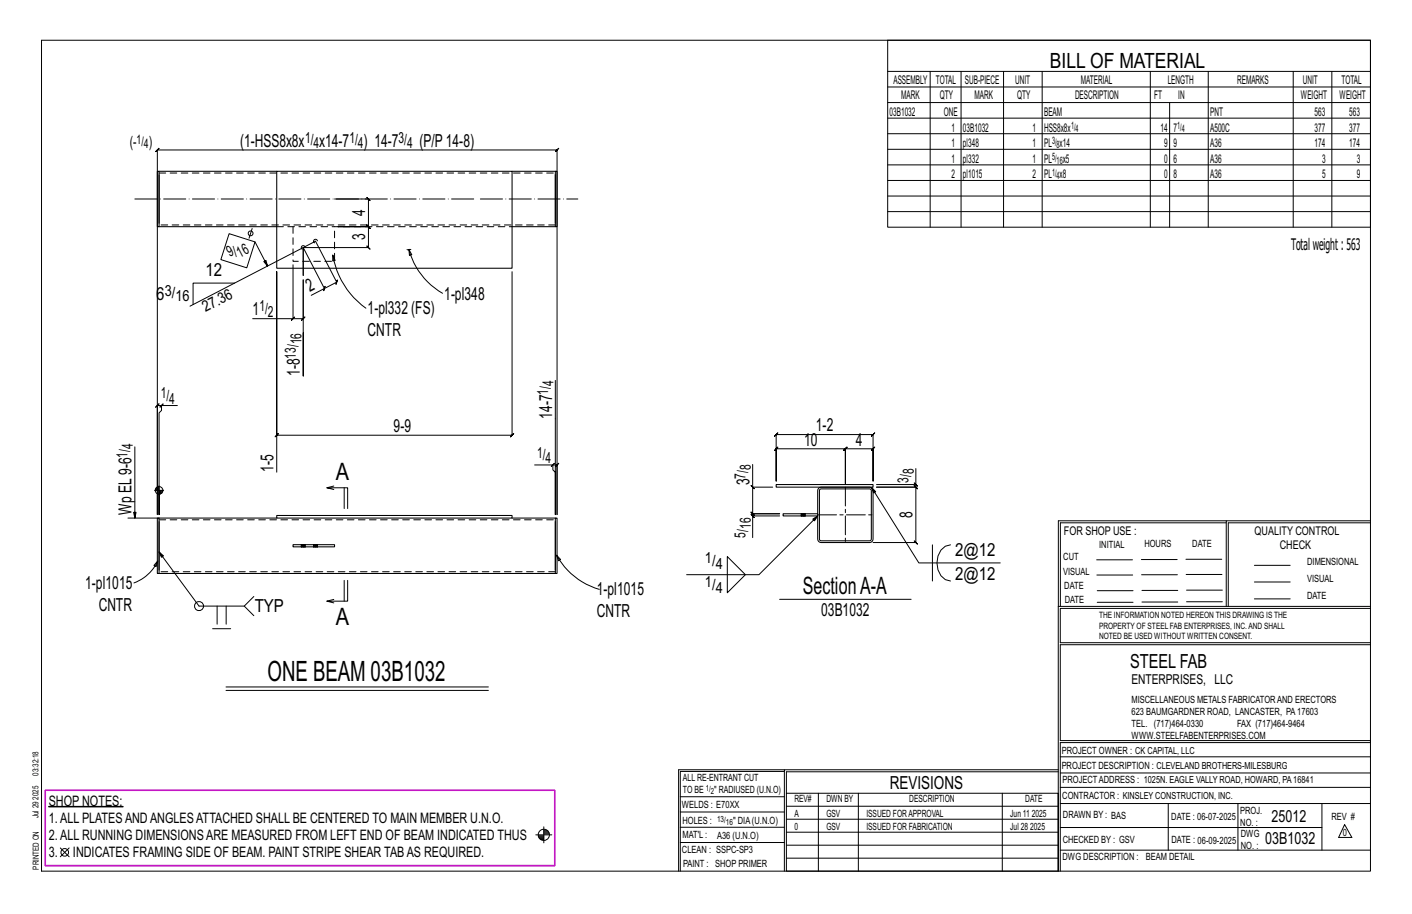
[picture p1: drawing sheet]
<svg xmlns="http://www.w3.org/2000/svg" width="432mm" height="279mm" viewBox="0 0 432 279" stroke-linecap="round" stroke-linejoin="round" font-family="sans-serif">
<path d="M14.9 246.5h22.7v.2h-22.7z" fill="#000" stroke="#000" stroke-width=".31"/>
<g fill="none" stroke="#000" stroke-width=".31">
<path d="M12.7 12.3h406.4v254h-406.4zM271.5 12.3h147.6v57.2h-147.6zM271.5 21.8h147.6M271.5 26.6h147.6M271.5 31.4h147.6M271.5 36.1h147.6M284.5 21.8v47.7M293.9 21.8v47.7M306.9 21.8v47.7M318.7 21.8v47.7M351.8 21.8v47.7M357.7 31.4v38.1"/>
<path d="M369.5 21.8v47.7M395.5 21.8v47.7M407.3 21.8v47.7M271.5 40.9h147.6M271.5 45.6h147.6M271.5 50.4h147.6M271.5 55.2h147.6M271.5 59.9h147.6M70.1 71.4l7.9 2.5-2.5 8-8-2.5zM77.1 69.9l-.9 2.9M78 73.9l3.8 7.4-1.1-1.4 .6-.3 .5 1.7M101.8 78l.7 1.6-.7 .2z"/>
<path d="M101.8 78a25 25 0 0 0 10.1 16.2M102.3 60.8h10.4l-.5-.5 1 1-.5-.5v8.5l-.5-.5 1 1-.5-.5h-9.3h9.3l-.5-.5 1 1-.5-.5v6.4l-.5-.5 1 1-.5-.5h-20v8.5v-8.5l6.5 12.5-4 2.1M124.5 76.3h.6M125.1 76.3l.8 1.6-.7 .2zM125.1 76.3a22 22 0 0 0 10.2 13.4M125.1 76.3h.5M271.5 64.7h147.6M71.7 86.5h-12.7v6.6M89.6 97.4l-.5 .5 1-1zM89.6 80.9v16.5h-12.3M89.6 97.4h3.1l-.5 .5 1-1-.5 .5v-11.8v29.3v-13.1M99.2 88.2l3.8-1.9-.3 .6 .5-1.3-.2 .7-6.5-12.6-38.4 19.9"/>
<path d="M99.4 87.5l-.4 1.4zM156.6 83.1v49.9l.5-.5-1 1 .5-.5h-72l.5-.5-1 1 .5-.5v-49.9v61.2M169.8 116.3v41v-12.9l-.7-.8v-1.5h-5.6M41.2 136.6v21.8l-.3-1.8h.7l-.4 1.8M49.4 124h-1.3l.5-.5-1 1 .5-.5v33.3v-111.5l-.5 .5 1-1-.5 .5h122.3l-.5 .5 1-1-.5 .5v111.5v-15.2l.5-.5-1 1 .5-.5h-1.3M49.9 123.5l-1 1zM54.2 124h-4.8v1.5l-.8 .7v31.1v-7.4M236.9 133.3l1-1-.5 .5h29.6l-.5 .5 1-1-.5 .5v14.3v-9.9l.5-.5-1 1 .5-.5h-8.5l.5-.5-1 1 .5-.5v10.7v-10.7l.5-.5-1 1 .5-.5h-21.1l.5-.5-1 1 .5-.5v9.9v-14.3zM39.1 158.4h9.5M47.2 149.9h2.8M47.6 149.4v.5M47.8 149.1v.8"/>
<path d="M48 148.9v1M48.2 148.8v1.1M48.4 148.8v1.1M48.6 148.5v2.8M48.9 149.9v1.1M49.1 149.9v1.1M49.3 149.9v1M49.5 149.9v.8M49.7 149.9v.5M102.1 149.6l-2.1-.5h6.3v6.4M102.1 148.6l-2.1 .5M105.3 149.1v6.4"/>
<path d="M168.6 142.6l1-1zM229.7 157.2l1 1zM229.7 148.4l1 1zM230.2 148.9v8.2l-.5-.5 1 1-.5-.5h8.2h-8.2l-.5-.5 1 1-.5-.5v.6M230.2 142v6.9h6.1M238.4 157.7h-8.2v6.6M250.1 157.7l-1.5 1 .5 .5 1-1.5-18 18h-22.1M266.5 149l.6 1.7 .7-.4-1.3-1.3 14.5 23.1h24.9M279.6 147.6l1 1zM280.1 148.1v.8l-.5-.5 1 1-.5-.5h-12.1h12.1l-.5-.5 1 1-.5-.5v17l-.5-.5 1 1-.5-.5h-13.1M280.1 143.2v4.9h-12.1M375 159.8h-50.7v25.6"/>
<path d="M375 159.2h-51.3l-.1 107.1M419.1 159.2h-44.1v26.2M419.1 159.8h-43.5v25.6M48.2 171.5l-.5 1.7-.6-.4zM48.2 171.5a12.9 12.9 0 0 1-7.2 6.7M48.6 168.7l.8 1.7 .6-.5-1.4-1.2 12.3 16.6h13.8l2.9-3M105.3 177.4v6.4M106.3 177.4v6.4h-6.3l2.1 .5M170.2 169.7l1.2 1.3-.6 .4zM170.2 169.7a21.9 21.9 0 0 0 13.1 10.5M222.4 170.1l5.5 5.6-5.5 5.5zM285.1 166.6v11"/>
<path d="M290.7 166.6a5 5 0 0 0-4.2 5.5 5 5 0 0 0 4.2 5.5M335.4 171.1h10.9M335.4 175.8h11M349 171h11M349.1 175.7h11M362.7 171h10.9M362.7 175.6h11M383.6 172.8h11M383.6 177.9h11M65 192.2h5.5M66.4 185.3v5.5M69.2 185.3v5.5"/>
<path d="M74.7 185.3l2.9 2.9M102.1 183.2l-2.1 .6M238.4 183.2h40.2M323.7 185.4h95.4M335.5 184.1h11M335.5 180.6h11M349.2 184h11M349.2 180.5h11M362.9 180.4h10.9M362.9 184h10.9M383.6 183.1h11M419.1 186h-94.9v10.5h94.9"/>
<path d="M419.1 197.1h-94.9v29.3h94.9v.6h-94.9v39.3M69.1 210h80.2M69.1 211.1h80.2M239.9 235.8h-31.9v30.5M239.9 235.3h-32.4v31M323.6 235.3h-83.7v31M323.6 235.9h-83.1v6.6M324.2 236.3h94.9M324.2 231.4h94.9M18.4 259.2l2.7 2.7M21.1 259.2l-2.7 2.7M163.8 255.2h5"/>
<path d="M164.6 255.5h1.7M164.7 255.8h1.6M164.8 256.1h1.5M165 256.4h1.3M165.4 256.6h.9M166.3 252.8v4.9M166.3 254.1h1.3M166.3 253.8h.9M166.3 254.6h1.6M166.3 254.3h1.5M166.3 254.9h1.7M208 252.9h31.9"/>
<path d="M208 257.5h31.9M208 243.6h31.9M208 248.2h31.9M240.5 242.5h83.1v23.8h-83.1zM240.5 258.4h83.1M240.5 254.4h83.1M240.5 250.4h83.1M240.5 246.5h83.1M250.3 242.5v23.8M262.5 242.5v23.8M306.5 242.5v23.8M324.2 253h80.1"/>
<path d="M324.2 245.6h94.9M324.2 259.9h94.9M324.2 240.7h94.9M357.3 245.6v14.3M378.6 245.6v14.3M404.3 245.6v14.3M411.2 252.1l2.2 3.9h-4zM240.5 262.3h83.1"/>
<circle cx="76.6" cy="71.3" r=".74"/>
<circle cx="48.6" cy="149.9" r="1.16"/>
<circle cx="60.9" cy="185.3" r="1.38"/>
<circle cx="166.3" cy="255.2" r="1.71"/>
<circle cx="19.8" cy="260.6" r="1.17"/>
</g>
<path d="M13.8 241.6h155.8v23h-155.8z" fill="none" stroke="#f0f" stroke-width=".5"/>
<g fill="none" stroke="#000" stroke-width=".32">
<path d="M48.1 52.4h.5v16.9h-.5zM48.6 53.4v14.8M48.6 52.4h36M84.6 52.4h72v29.6h-72zM156.6 52.4h13.2M169.8 52.4h.6v16.9h-.6zM169.8 53.4v14.8M48.6 69.3h36M156.6 69.3h13.2M48.1 158.4h.5v16.9h-.5zM48.6 159.4v14.8M48.6 158.4h36"/>
<path d="M84.6 157.6h72v.8h-72zM156.6 158.4h13.2M169.8 158.4h.6v16.9h-.6zM169.8 159.4v14.8M237.4 148.1h29.6v.8h-29.6zM245 157v.1M245 157.7h.1M246.2 157v.1M246.2 157.7h.1M250.1 157.1h-10.6v.6h10.6M250.4 149.2l.7-.3h14.8a1.06 1.06 0 0 1 1.1 1.1v14.8a1.06 1.06 0 0 1-1.1 1.1h-14.8a1.06 1.06 0 0 1-1-1.1v-14.8zM250.7 149.6l.4-.2 15.2 .2 .2 .4-.2 15.2-.4 .1-15.2-.1-.1-.4z"/>
<path d="M48.6 175.3h121.2M89.6 166.5h12.7v.7h-12.7zM92.1 166.5h.1M92.1 167.2h.1M93.3 166.5h.1M93.3 167.2h.1M95.9 166.5h.1M95.9 167.2h.1M97.1 166.5h.1M97.1 167.2h.1"/>
</g>
<g fill="none" stroke="#000" stroke-width=".31" stroke-dasharray="2 1.4">
<path d="M48.6 52.9h121.2M84.6 69.3h72M89.6 69.3v10.6h12.7v-10.6M169.8 68.8h-121.2M48.6 158.9h121.2M245 157.1v.6M245 157h.1M245.2 157l-.2 .7M245.4 157h-.2l-.1 .7M245.6 157h.2v.7h-.2zM245.6 157h-.2v.7h-.2M245.6 157.7h-.2"/>
<path d="M245.8 157h.2v.7h-.2M246 157v.7M246.2 157h.1M246.2 157.7h.1M246.2 157.7v-.6M92.1 166.5v.7M92.1 166.5h.1M92.3 166.5l-.2 .7M92.5 166.5h-.2l-.1 .7M92.7 166.5h.3v.7h-.3zM92.7 166.5h-.2v.7h-.2M92.7 167.2h-.2"/>
<path d="M93 166.5h.1v.7h-.1M93.1 166.5v.7M93.3 166.5h.1M93.3 167.2h.1M93.3 167.2v-.7M95.9 166.5v.7M95.9 166.5h.1M96.1 166.5l-.2 .7M96.3 166.5h-.2l-.2 .7M96.5 166.5h.2v.7h-.2zM96.5 166.5h-.2v.7h-.2M96.5 167.2h-.2"/>
<path d="M96.7 166.5h.2v.7h-.2M96.9 166.5v.7M97 166.5h.1M97.1 167.2h-.1M97.1 167.2v-.7M169.8 174.8h-121.2"/>
<circle cx="92.7" cy="75.7" r=".6"/>
<circle cx="96.5" cy="73.7" r=".6"/>
</g>
<path d="M41.2 60.8h135.5" fill="none" stroke="#000" stroke-width=".31" stroke-dasharray="6.8 1 0 1"/>
<path d="M250.1 157.4h16.9M258.5 148.9v17" fill="none" stroke="#000" stroke-width=".31" stroke-dasharray="5.8 1 1 1"/>
<text font-size="8.6" x="81.8" y="208">ONE BEAM 03B1032</text>
<g font-size="7.3">
<text x="102.7" y="146.6">A</text>
<text x="245.5" y="181.5">SectionA-A</text>
<text x="102.7" y="191">A</text>
</g>
<text font-size="6.4" x="321.1" y="20.7">BILL OF MATERIAL</text>
<text font-size="5.9" x="345.6" y="204.1">STEEL FAB</text>
<g font-size="5.5">
<text x="73.4" y="44.9">(1-HSS8x8x</text>
<text x="97.6" y="44.9">x14-7</text>
<text x="111.2" y="44.9">) 14-7</text>
<text x="128.3" y="44.9">(P/P14-8)</text>
<text x="111.7" y="66.1" transform="rotate(-90 111.7 66.1)">4</text>
<text x="111.7" y="73.3" transform="rotate(-90 111.7 73.3)">3</text>
<text x="62.8" y="84.5">12</text>
<text x="94.7" y="89.4" transform="rotate(-27 94.7 89.4)">2</text>
<text x="47.8" y="91.6">6</text>
<text x="135.9" y="91.6">1-pl348</text>
<text x="77.3" y="96.4">1</text>
<text x="112.4" y="96.1">1-pl332 (FS)</text>
<text x="112.4" y="102.7">CNTR</text>
<text x="91.7" y="114.9" transform="rotate(-90 91.7 114.9)">1-8</text>
<text x="168.8" y="128" transform="rotate(-90 168.8 128)">14-7</text>
<text x="249.5" y="131.9">1-2</text>
<text x="120.4" y="132.1">9-9</text>
<text x="245.9" y="136.2">10</text>
<text x="261.7" y="136.2">4</text>
<text x="83.6" y="144.3" transform="rotate(-90 83.6 144.3)">1-5</text>
<text x="229.2" y="148.4" transform="rotate(-90 229.2 148.4)">3</text>
<text x="40.2" y="157.3" transform="rotate(-90 40.2 157.3)">Wp EL9-6</text>
<text x="279.1" y="158.2" transform="rotate(-90 279.1 158.2)">8</text>
<text x="292.1" y="169.8">2@12</text>
<text x="292.1" y="177.2">2@12</text>
<text x="26.1" y="180.1">1-pl1015</text>
<text x="182.5" y="182">1-pl1015</text>
<text x="30.2" y="186.6">CNTR</text>
<text x="77.9" y="187.1">TYP</text>
<text x="182.5" y="188.5">CNTR</text>
<text x="251.1" y="188.2">03B1032</text>
<text x="272.2" y="241.1">REVISIONS</text>
</g>
<g font-size="5.1">
<text x="388.9" y="251.3">25012</text>
<text x="386.9" y="258.1">03B1032</text>
</g>
<text font-size="4.9" x="394.8" y="76.4">Totalweight : 563</text>
<g font-size="4.7">
<text x="39.7" y="45">(-</text>
<text x="45.5" y="45">)</text>
<text x="93.3" y="43.6">1/</text>
<text x="95.9" y="45.3">4</text>
<text x="106.9" y="43.6">1/</text>
<text x="109.5" y="45.3">4</text>
<text x="121.9" y="43.6">3/</text>
<text x="124.5" y="45.3">4</text>
<text x="70.3" y="78.5" transform="rotate(-27 70.3 78.5)">9/</text>
<text x="73.4" y="78.8" transform="rotate(-27 73.4 78.8)">16</text>
<text x="50.4" y="90.4">3/</text>
<text x="53.6" y="92">16</text>
<text x="62.8" y="95.5" transform="rotate(-27 62.8 95.5)">27.36</text>
<text x="79.3" y="95.2">1/</text>
<text x="81.9" y="96.8">2</text>
<text x="92.2" y="105.3" transform="rotate(-90 92.2 105.3)">16</text>
<text x="90.5" y="109.6" transform="rotate(-90 90.5 109.6)">13/</text>
<text x="169.2" y="118" transform="rotate(-90 169.2 118)">4</text>
<text x="49.1" y="121.7">1/</text>
<text x="51.7" y="123.4">4</text>
<text x="167.6" y="120.6" transform="rotate(-90 167.6 120.6)">1/</text>
<text x="40.7" y="137.3" transform="rotate(-90 40.7 137.3)">4</text>
<text x="39" y="139.9" transform="rotate(-90 39 139.9)">1/</text>
<text x="164.2" y="139.9">1/</text>
<text x="166.9" y="141.6">4</text>
<text x="229.6" y="143.7" transform="rotate(-90 229.6 143.7)">8</text>
<text x="227.9" y="146.3" transform="rotate(-90 227.9 146.3)">7/</text>
<text x="277.8" y="147.6" transform="rotate(-90 277.8 147.6)">3/</text>
<text x="279.5" y="145" transform="rotate(-90 279.5 145)">8</text>
<text x="229.6" y="161.7" transform="rotate(-90 229.6 161.7)">16</text>
<text x="227.9" y="164.3" transform="rotate(-90 227.9 164.3)">5/</text>
<text x="215.6" y="172.2">1/</text>
<text x="218.9" y="173.9">4</text>
<text x="215.6" y="179.5">1/</text>
<text x="218.9" y="181.2">4</text>
</g>
<g font-size="4.4">
<text x="14.9" y="251.5">1.ALL PLATESANDANGLESATTACHED SHALL BE CENTERED TO MAIN MEMBER U.N.O.</text>
<text x="14.9" y="246.3">SHOP NOTES:</text>
<text x="14.9" y="256.7">2.ALL RUNNING DIMENSIONSARE MEASURED FROM LEFT END OF BEAM INDICATED THUS</text>
<text x="14.9" y="262">3.</text>
<text x="22.3" y="262">INDICATES FRAMING SIDE OF BEAM. PAINT STRIPE SHEAR TABAS REQUIRED.</text>
</g>
<text font-size="4.2" x="346" y="209.1">ENTERPRISES, LLC</text>
<g font-size="4">
<text x="41.8" y="43.9">1/</text>
<text x="44" y="45.4">4</text>
</g>
<g font-size="3.7">
<text x="273.2" y="25.6">ASSEMBLY</text>
<text x="286.2" y="25.6">TOTAL</text>
<text x="295.1" y="25.6">SUB-PIECE</text>
<text x="310.4" y="25.6">UNIT</text>
<text x="330.5" y="25.6">MATERIAL</text>
<text x="357.1" y="25.6">LENGTH</text>
<text x="378.3" y="25.6">REMARKS</text>
<text x="398.4" y="25.6">UNIT</text>
<text x="410.2" y="25.6">TOTAL</text>
<text x="272.1" y="35.5">03B1032</text>
<text x="275.6" y="30.4">MARK</text>
<text x="287.4" y="30.4">QTY</text>
<text x="288.6" y="35.5">ONE</text>
<text x="298" y="30.4">MARK</text>
<text x="311" y="30.4">QTY</text>
<text x="319.3" y="35.5">BEAM</text>
<text x="328.7" y="30.4">DESCRIPTION</text>
<text x="353" y="30.4">FT</text>
<text x="360.3" y="30.4">IN</text>
<text x="370.1" y="35.5">PNT</text>
<text x="397.8" y="30.4">WEIGHT</text>
<text x="402" y="35.5">563</text>
<text x="409.6" y="30.4">WEIGHT</text>
<text x="412.6" y="35.5">563</text>
<text x="290.9" y="40.2">1</text>
<text x="294.5" y="40.2">03B1032</text>
<text x="315.8" y="40.2">1</text>
<text x="319.3" y="40.2">HSS8x8x</text>
<text x="354.9" y="40.2">14</text>
<text x="358.9" y="40.2">7</text>
<text x="370.1" y="40.2">A500C</text>
<text x="402" y="40.2">377</text>
<text x="412.6" y="40.2">377</text>
<text x="290.9" y="45">1</text>
<text x="294.5" y="45">pl348</text>
<text x="315.8" y="45">1</text>
<text x="319.3" y="45">PL x14</text>
<text x="356" y="45">9</text>
<text x="358.9" y="45">9</text>
<text x="370.1" y="45">A36</text>
<text x="402" y="45">174</text>
<text x="412.6" y="45">174</text>
<text x="290.9" y="49.7">1</text>
<text x="294.5" y="49.7">pl332</text>
<text x="315.8" y="49.7">1</text>
<text x="319.3" y="49.7">PL</text>
<text x="325" y="49.7">x5</text>
<text x="356" y="49.7">0</text>
<text x="358.9" y="49.7">6</text>
<text x="370.1" y="49.7">A36</text>
<text x="404.3" y="49.7">3</text>
<text x="415" y="49.7">3</text>
<text x="290.9" y="54.5">2</text>
<text x="294.5" y="54.5">pl1015</text>
<text x="315.8" y="54.5">2</text>
<text x="319.3" y="54.5">PL x8</text>
<text x="356" y="54.5">0</text>
<text x="358.9" y="54.5">8</text>
<text x="370.1" y="54.5">A36</text>
<text x="404.3" y="54.5">5</text>
<text x="415" y="54.5">9</text>
<text x="325.3" y="163.4">FOR SHOP USE :</text>
<text x="383.7" y="163.4">QUALITY CONTROL</text>
<text x="391.4" y="167.8">CHECK</text>
</g>
<g font-size="3.1">
<text x="327.5" y="39.4">1/</text>
<text x="328.9" y="40.5">4</text>
<text x="360" y="39.4">1/</text>
<text x="361.4" y="40.5">4</text>
<text x="321.7" y="44.1">3/</text>
<text x="323.1" y="45.3">8</text>
<text x="321.7" y="48.9">5/</text>
<text x="321.7" y="53.7">1/</text>
<text x="323.1" y="50">16</text>
<text x="323.1" y="54.8">4</text>
<text x="336.2" y="167.4">INITIAL</text>
<text x="350" y="167.1">HOURS</text>
<text x="364.6" y="167.2">DATE</text>
<text x="325.2" y="171.3">CUT</text>
<text x="399.8" y="172.8">DIMENSIONAL</text>
<text x="325.1" y="175.8">VISUAL</text>
<text x="399.8" y="177.9">VISUAL</text>
<text x="325.5" y="180">DATE</text>
<text x="325.7" y="184.4">DATE</text>
<text x="399.8" y="183.1">DATE</text>
<text x="346" y="215">MISCELLANEOUS METALS FABRICATORAND ERECTORS</text>
<text x="346" y="218.6">623 BAUMGARDNER ROAD, LANCASTER, PA17603</text>
<text x="346" y="225.8">WWW.STEELFABENTERPRISES.COM</text>
<text x="346" y="222.2">TEL. (717)464-0330</text>
<text x="378.3" y="222.2">FAX (717)464-9464</text>
<text x="324.7" y="230.5">PROJECT OWNER : CK CAPITAL, LLC</text>
<text x="208.8" y="238.8">ALL RE-ENTRANT CUT</text>
<text x="324.7" y="235.1">PROJECT DESCRIPTION : CLEVELAND BROTHERS-MILESBURG</text>
<text x="324.9" y="239.5">PROJECTADDRESS : 1025N. EAGLE VALLY ROAD, HOWARD, PA16841</text>
<text x="208.8" y="242.5">TO BE</text>
<text x="218.4" y="242.5">&quot; RADIUSED (U.N.O)</text>
<text x="242.9" y="245.3">REV#</text>
<text x="252.7" y="245.3">DWN BY</text>
<text x="278.1" y="245.3">DESCRIPTION</text>
<text x="313.5" y="245.3">DATE</text>
<text x="324.9" y="244.2">CONTRACTOR : KINSLEY CONSTRUCTION, INC.</text>
<text x="208.5" y="247">WELDS : E70XX</text>
<text x="208.7" y="251.7">HOLES :</text>
<text x="224.2" y="251.8">&quot; DIA(U.N.O)</text>
<text x="242.9" y="249.9">A</text>
<text x="252.7" y="249.9">GSV</text>
<text x="264.9" y="249.9">ISSUED FORAPPROVAL</text>
<text x="309" y="249.9">Jun 11</text>
<text x="315.5" y="249.9">2025</text>
<text x="325.1" y="250">DRAWN BY : BAS</text>
<text x="358.2" y="250.5">DATE : 06-07-2025</text>
<text x="379.3" y="248.9">PROJ.</text>
<text x="407.2" y="250.5">REV #</text>
<text x="208.7" y="256.3">MAT'L :</text>
<text x="219.3" y="256.4">A36 (U.N.O)</text>
<text x="242.9" y="253.8">0</text>
<text x="252.7" y="253.8">GSV</text>
<text x="264.9" y="253.8">ISSUED FOR FABRICATION</text>
<text x="309" y="253.8">Jul 28</text>
<text x="315" y="253.8">2025</text>
<text x="325" y="257.6">CHECKED BY : GSV</text>
<text x="358.3" y="257.7">DATE : 06-09-2025</text>
<text x="379.3" y="252.5">NO. :</text>
<text x="379.5" y="255.9">DWG</text>
<text x="410.6" y="255.5">0</text>
<text x="208.6" y="260.7">CLEAN : SSPC-SP3</text>
<text x="324.9" y="262.9">DWG DESCRIPTION :</text>
<text x="350.4" y="263">BEAM DETAIL</text>
<text x="379.5" y="259.5">NO. :</text>
<text x="208.9" y="265">PAINT : SHOP PRIMER</text>
</g>
<g font-size="2.7">
<text x="336.1" y="189">THE INFORMATION NOTED HEREON THIS DRAWING IS THE</text>
<text x="336.1" y="195.4">NOTED BE USED WITHOUT WRITTEN CONSENT.</text>
<text x="336.1" y="192.2">PROPERTY OF STEEL FAB ENTERPRISES, INC.AND SHALL</text>
</g>
<g font-size="2.6">
<text x="215.9" y="241.8">1/</text>
<text x="217.4" y="242.7">2</text>
<text x="219.3" y="251.1">13/</text>
<text x="222" y="252.1">16</text>
</g>
<g font-size="2.5">
<text x="11.7" y="237.1" transform="rotate(-90 11.7 237.1)">03:32:18</text>
<text x="11.8" y="244.4" transform="rotate(-90 11.8 244.4)">2025</text>
<text x="11.8" y="250.1" transform="rotate(-90 11.8 250.1)">Jul 29</text>
<text x="11.9" y="265.8" transform="rotate(-90 11.9 265.8)">PRINTED ON</text>
</g>
</svg>
